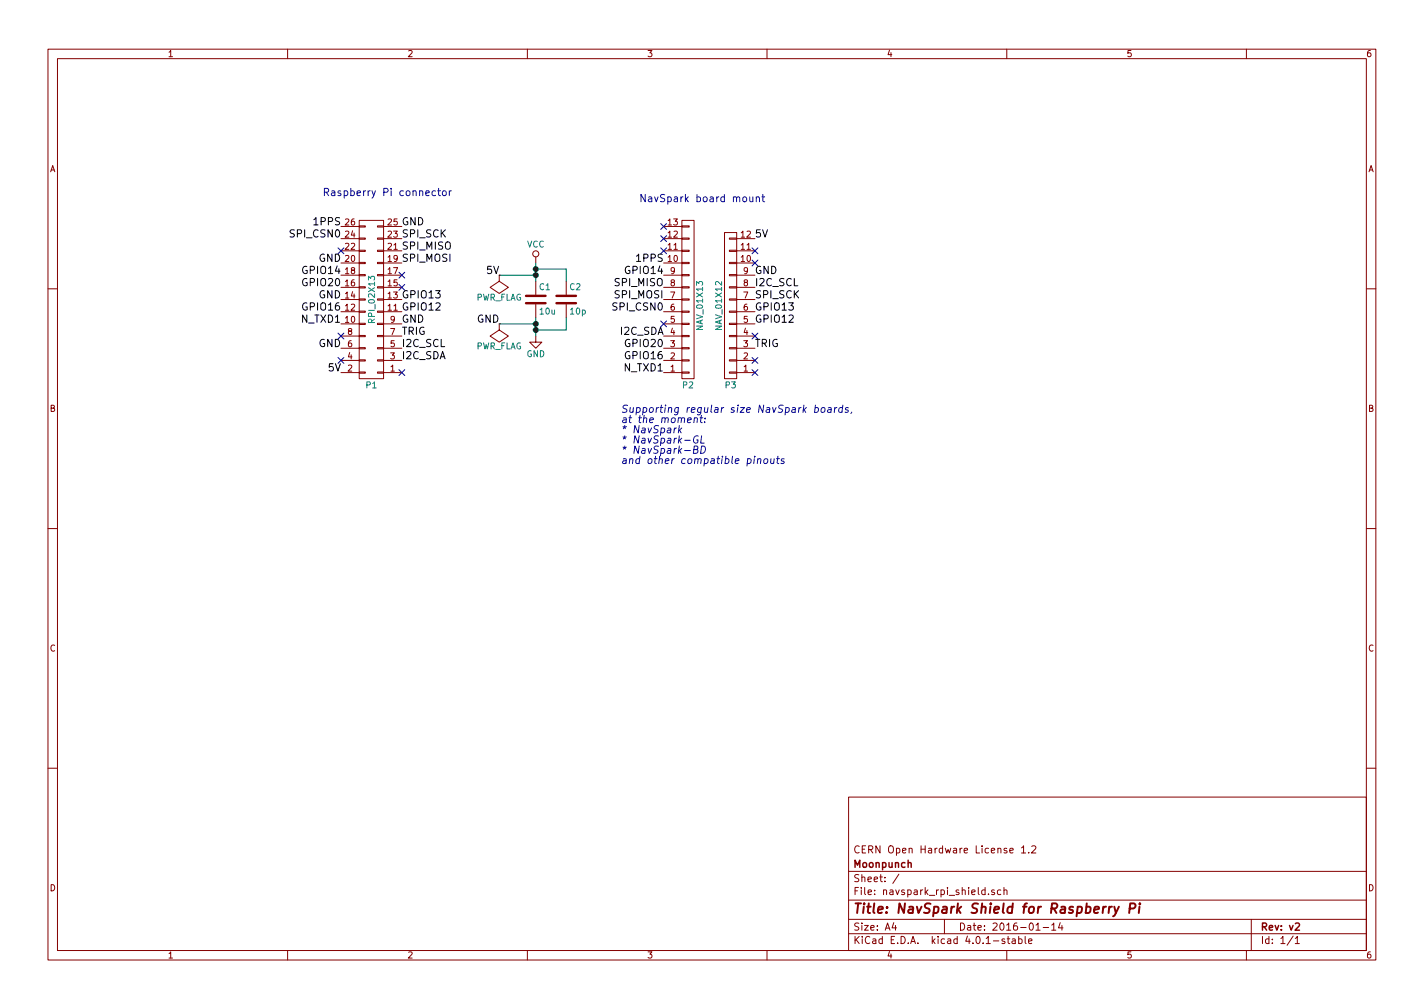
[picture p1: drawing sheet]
<svg xmlns="http://www.w3.org/2000/svg" width="297mm" height="210mm" viewBox="0 0 297 210" stroke-linecap="round" stroke-linejoin="round" font-family="sans-serif">
<g fill="none" stroke="#840000" stroke-width=".21">
<path d="M10 10.3h277v189.9h-277zM12 12.2h273v186.1h-273zM60 10.3v1.9M110 10.3v1.9M160 10.3v1.9M210 10.3v1.9M260 10.3v1.9M71.1 54.9h3.8M71.1 52.3h3.8M71.1 49.8h3.8M71.1 59.9h3.8M71.1 47.2h3.8"/>
<path d="M71.1 57.4h3.8M74.9 46h5.1v33h-5.1zM74.9 47.1h1.3v.3h-1.3zM74.9 49.7h1.3v.2h-1.3zM74.9 52.2h1.3v.2h-1.3zM74.9 54.7h1.3v.3h-1.3zM74.9 57.3h1.3v.2h-1.3zM74.9 59.8h1.3v.3h-1.3zM78.7 47.1h1.3v.3h-1.3zM78.7 49.7h1.3v.2h-1.3zM78.7 52.2h1.3v.2h-1.3zM78.7 54.7h1.3v.3h-1.3z"/>
<path d="M78.7 57.3h1.3v.2h-1.3zM78.7 59.8h1.3v.3h-1.3zM80 54.9h3.8M80 52.3h3.8M80 49.8h3.8M80 59.9h3.8M80 47.2h3.8M80 57.4h3.8M104.1 57.4v1.3l1.9 1.2-1.9 1.3-1.9-1.3 1.9-1.2M111.8 53.6v1.3M111.8 58.7v2.8M118.1 58.7v2.8"/>
<path d="M138.4 54.9h3.8M138.4 52.3h3.8M138.4 49.8h3.8M138.4 59.9h3.8M138.4 47.2h3.8M138.4 57.4h3.8M142.2 46h2.6v33h-2.6zM142.2 47.1h1.6v.3h-1.6zM142.2 49.7h1.6v.2h-1.6zM142.2 52.2h1.6v.2h-1.6zM142.2 54.7h1.6v.3h-1.6zM142.2 57.3h1.6v.2h-1.6z"/>
<path d="M142.2 59.8h1.6v.3h-1.6zM151.1 48.5h2.6v30.5h-2.6zM152.1 49.7h1.6v.2h-1.6zM152.1 52.2h1.6v.2h-1.6zM152.1 54.7h1.6v.3h-1.6zM152.1 57.3h1.6v.2h-1.6zM152.1 59.8h1.6v.3h-1.6zM153.7 54.9h3.8M153.7 52.3h3.8M153.7 49.8h3.8M153.7 59.9h3.8M153.7 57.4h3.8"/>
<path d="M10 60.2h2M71.1 77.7h3.8M71.1 75.2h3.8M71.1 72.6h3.8M71.1 70.1h3.8M71.1 67.6h3.8M71.1 65h3.8M71.1 62.5h3.8M74.9 62.4h1.3v.2h-1.3zM74.9 64.9h1.3v.2h-1.3zM74.9 67.4h1.3v.3h-1.3zM74.9 70h1.3v.2h-1.3z"/>
<path d="M74.9 72.5h1.3v.3h-1.3zM74.9 75.1h1.3v.2h-1.3zM74.9 77.6h1.3v.2h-1.3zM78.7 62.4h1.3v.2h-1.3zM78.7 64.9h1.3v.2h-1.3zM78.7 67.4h1.3v.3h-1.3zM78.7 70h1.3v.2h-1.3zM78.7 72.5h1.3v.3h-1.3zM78.7 75.1h1.3v.2h-1.3zM78.7 77.6h1.3v.2h-1.3zM80 77.7h3.8M80 75.2h3.8"/>
<path d="M80 72.6h3.8M80 70.1h3.8M80 67.6h3.8M80 65h3.8M80 62.5h3.8M104.1 67.6v1.2l1.9 1.3-1.9 1.3-1.9-1.3 1.9-1.3M111.8 70.1v1.3h1.2l-1.2 1.2-1.3-1.2h1.3M111.8 63.5v2.8M118.1 63.5v2.8M138.4 77.7h3.8M138.4 75.2h3.8M138.4 72.6h3.8"/>
<path d="M138.4 70.1h3.8M138.4 67.6h3.8M138.4 65h3.8M138.4 62.5h3.8M142.2 62.4h1.6v.2h-1.6zM142.2 64.9h1.6v.2h-1.6zM142.2 67.4h1.6v.3h-1.6zM142.2 70h1.6v.2h-1.6zM142.2 72.5h1.6v.3h-1.6zM142.2 75.1h1.6v.2h-1.6zM142.2 77.6h1.6v.2h-1.6zM152.1 62.4h1.6v.2h-1.6z"/>
<path d="M152.1 64.9h1.6v.2h-1.6zM152.1 67.4h1.6v.3h-1.6zM152.1 70h1.6v.2h-1.6zM152.1 72.5h1.6v.3h-1.6zM152.1 75.1h1.6v.2h-1.6zM152.1 77.6h1.6v.2h-1.6zM153.7 77.7h3.8M153.7 75.2h3.8M153.7 72.6h3.8M153.7 70.1h3.8M153.7 67.6h3.8M153.7 65h3.8"/>
<path d="M153.7 62.5h3.8M285 60.2h2M10 110.3h2M285 110.3h2M10 160.2h2M177 166.3h108v32h-108zM210.6 177.4l.8-.1-.1-.3-.4-.1-.3 .2 .1 .7h.6M213.1 176.9l.4-.5v1.5M213.1 177.9h.8M214.6 177.8v.1M215.2 176.6l.6-.2 .3 .5-1 1h1M285 160.2h2"/>
<path d="M60 198.3v1.9M110 198.3v1.9M160 198.3v1.9M177 194.8h108M177 191.8h108M177 187.8h108M177 181.8h108M186.4 192.5l-.3 1h.9M186.8 193v1M187.5 182.3l-1.3 2M197 191.8v3M206.2 186.5v.1"/>
<path d="M207.4 185.7l-.3-.1-.3 .2 .1 .2 .5 .2v.3h-.6M208.8 185.7l-.5-.1-.2 .3v.6l.2 .1 .5-.1M209.4 185.7l.2-.1 .4 .1 .1 .9M209.4 185.1v1.5M209.6 195.9l-.4-.1-.2 .2 .1 .3 .5 .1v.3h-.6M210 198.3v1.9M210.1 195.8h.5M210.3 195.3v1.3l.3 .2M211.2 195.9h.5l.1 .9M211.8 196.2l-.5 .1-.2 .2 .2 .3 .5-.1M212.5 195.9l.4-.1 .3 .3-.1 .6h-.6M212.5 195.3v1.5"/>
<path d="M213.8 195.3v1.3l.2 .2M214.6 196.3l.7-.1-.1-.3-.4-.1-.2 .2v.7h.6M216.1 194h.9M217.6 193.5h1.1M219.4 193l.4-.5v1.5M219.4 194h.8M221.2 192.5l-.4 1h.9M221.5 193v1M260 198.3v1.9M261 191.8v6.5M269.7 195.2l-1.2 2M270.2 195.8l.4-.5v1.5"/>
<path d="M270.2 196.8h.8"/>
<circle cx="111.8" cy="53" r=".63"/>
</g>
<path d="M270.2 192.7l.6-.2 .3 .5-1 1h1" fill="none" stroke="#840000" stroke-width=".3"/>
<path d="M231.4 189.1l-.2 1.3M232 189.1l-.4 .1-.3 .3M232.4 189.1l.4 1.3M233.4 189.1l-.9 1.8-.3 .2M235.6 189.5l1-.1a.56 .56 0 0 0 .1-.9l-.9-.1-.3 2M237.7 189.1l-.2 1.3M237.8 188.4l-.1 .2 .2-.1-.1-.1-.1 .2" fill="none" stroke="#840000" stroke-width=".41"/>
<path d="M109.7 63.2h4.1M109.7 61.7h4.1M116.1 63.2h4M116.1 61.7h4" fill="none" stroke="#840000" stroke-width=".51"/>
<g fill="none" stroke="#0000c2" stroke-width=".21">
<path d="M90.9 39.9l-.5-.1-.3 .3 .2 .6h.6M91.3 39.8h.6M91.5 39.3v1.3l.4 .2M92.4 39.9l.2-.1 .4 .1 .1 .6-.2 .2-.3 .1-.2-.1zM93.7 39.8v1M94.2 39.8l-.5 .3M156.4 41.1l.1 .9 .3 .1 .2-.2M157 41.1v1M157.8 41.2v-.1a.36 .36 0 0 1 .6 .2v.8M157.8 41.1v1M158.9 41.1h.6M159.1 40.6v1.3l.4 .2"/>
<path d="M141.7 88.8l-.2 1.5M141.7 89.7l.4 .6M142.2 89.3l-.6 .6M144.7 93.8l.7-.1 .2-.2-.1-.4-.7-.1-.2 1.6h.6l.4-.3-.1-.4-.3-.1M144.9 87.3l.2-.2 .3 .1v1M144.9 87.1l-.2 1.1M145.6 91a.78 .78 0 0 0-.9 .4 .78 .78 0 0 0 .4 1l.4-.1 .1-.5h-.3M146.3 86.6l-.2 1.4 .4 .2M146.4 90.9l-.2 1.5h.7M146.4 93a.77 .77 0 0 1 .8 .7 .77 .77 0 0 1-.7 .9h-.3zM147 88v.2M147.1 87.2v.2"/>
<path d="M158.1 95.8l.2-.1 .4 .1-.1 .9M158.1 95.7l-.1 1M159.5 95.8l.2-.1 .4 .1v.6l-.2 .2-.3 .1-.2-.2zM160.8 95.7l-.1 .8a.37 .37 0 0 0 .3 .2 .37 .37 0 0 0 .4-.2M161.5 95.7l-.1 1M162 95.7h.6M162.3 95.2l-.2 1.3 .4 .2M163.6 95.8a.39 .39 0 0 0-.6 .1v.2l.4 .1 .2 .2-.3 .3-.4-.1M170 85.1l.5-.1 .2 .3-.2 .6h-.6M170.1 84.5l-.2 1.5M171.4 85.2l.2-.2 .5 .2v.5l-.2 .2-.4 .1-.2-.1zM172.8 85.1h.6l-.1 .9"/>
<path d="M173.4 85.4l-.7 .1-.1 .3 .2 .2 .5-.1M174.1 85l-.1 1M174.6 85l-.5 .3M175.7 85.1h-.5l-.3 .6 .3 .3 .4-.1M175.8 84.5l-.2 1.5M177 85.1a.39 .39 0 0 0-.6 .1v.2l.4 .1 .2 .2-.3 .3-.4-.1M177.7 85.9l-.2 .4"/>
</g>
<g fill="none" stroke="#000084" stroke-width=".21">
<path d="M70.5 51.7l1.2 1.2M71.7 51.7l-1.2 1.2M83.2 56.8l1.2 1.2M83.2 59.3l1.2 1.2M84.4 56.8l-1.2 1.2M84.4 59.3l-1.2 1.2M137.8 46.6l1.2 1.2M137.8 49.2l1.2 1.2M137.8 51.7l1.2 1.2M139 46.6l-1.2 1.2M139 49.2l-1.2 1.2M139 51.7l-1.2 1.2"/>
<path d="M156.9 51.7l1.2 1.2M156.9 54.2l1.2 1.3M158.1 51.7l-1.2 1.2M158.1 54.2l-1.2 1.3M70.5 74.6l1.2 1.2M70.5 69.5l1.2 1.2M71.7 74.6l-1.2 1.2M71.7 69.5l-1.2 1.2M83.2 77.1l1.2 1.2M84.4 77.1l-1.2 1.2M137.8 66.9l1.2 1.3M139 66.9l-1.2 1.3"/>
<path d="M156.9 74.6l1.2 1.2M156.9 69.5l1.2 1.2M156.9 77.1l1.2 1.2M158.1 74.6l-1.2 1.2M158.1 69.5l-1.2 1.2M158.1 77.1l-1.2 1.2"/>
</g>
<path d="M104.1 57.4h7.7M111.8 54.9v3.8M111.8 56.1h6.3v2.6M104.1 67.6h7.7M111.8 66.3v3.8M118.1 66.3v2.5h-6.3" fill="none" stroke="#008400" stroke-width=".21"/>
<g fill="#008400" stroke="#008400" stroke-width=".25">
<circle cx="111.8" cy="57.4" r=".51"/>
<circle cx="111.8" cy="67.6" r=".51"/>
<circle cx="111.8" cy="56.1" r=".51"/>
<circle cx="111.8" cy="68.8" r=".51"/>
</g>
<text font-size="2.8" fill="#840000" x="178" y="190.5">Title: NavSpark Shield for Raspberry Pi</text>
<g font-size="2.1" fill="#0000c2">
<text x="67.3" y="40.9">Raspberry Pi connector</text>
<text x="133.3" y="42.2">NavSpark board mount</text>
<text x="129.5" y="86.1">Supporting regular size NavSpark boards,</text>
<text x="129.5" y="88.2">at the moment:</text>
<text x="129.5" y="90.4">* NavSpark</text>
<text x="129.5" y="92.5">* NavSpark-GL</text>
<text x="129.5" y="94.6">* NavSpark-BD</text>
<text x="129.5" y="96.8">and other compatible pinouts</text>
</g>
<g font-size="2.1">
<text x="65.7" y="47">1PPS</text>
<text x="83.8" y="47">GND</text>
<text x="60.9" y="49.5">SPI_CSN0</text>
<text x="83.8" y="52.1">SPI_MISO</text>
<text x="83.8" y="49.5">SPI_SCK</text>
<text x="157.5" y="49.5">5V</text>
<text x="63.4" y="59.7">GPIO20</text>
<text x="63.4" y="57.1">GPIO14</text>
<text x="66.4" y="54.6">GND</text>
<text x="83.8" y="54.6">SPI_MOSI</text>
<text x="128.4" y="59.7">SPI_MISO</text>
<text x="130.8" y="57.1">GPIO14</text>
<text x="133" y="54.6">1PPS</text>
<text x="157.5" y="57.1">GND</text>
<text x="157.5" y="59.7">I2C_SCL</text>
<text x="63.4" y="64.8">GPIO16</text>
<text x="66.4" y="62.2">GND</text>
<text x="83.8" y="64.8">GPIO12</text>
<text x="83.8" y="62.2">GPIO13</text>
<text x="128.2" y="64.8">SPI_CSN0</text>
<text x="128.4" y="62.2">SPI_MOSI</text>
<text x="157.5" y="62.2">SPI_SCK</text>
<text x="157.5" y="64.8">GPIO13</text>
<text x="63" y="67.3">N_TXD1</text>
<text x="83.8" y="67.3">GND</text>
<text x="83.8" y="69.8">TRIG</text>
<text x="129.5" y="69.8">I2C_SDA</text>
<text x="157.5" y="67.3">GPIO12</text>
<text x="66.4" y="72.4">GND</text>
<text x="68.5" y="77.5">5V</text>
<text x="83.8" y="74.9">I2C_SDA</text>
<text x="83.8" y="72.4">I2C_SCL</text>
<text x="130.3" y="77.5">N_TXD1</text>
<text x="130.8" y="74.9">GPIO16</text>
<text x="130.8" y="72.4">GPIO20</text>
<text x="157.5" y="72.4">TRIG</text>
</g>
<g font-size="2.1" fill="#840000">
<text x="101.5" y="57.1">5V</text>
<text x="99.4" y="67.3">GND</text>
<text x="178" y="178">CERN Open Hardware License 1.2</text>
<text x="178" y="184">Sheet: /</text>
<text x="178" y="181">Moonpunch</text>
<text x="178" y="186.7">File: navspark_rpi_shield.sch</text>
<text x="178" y="196.9">KiCad E.D.A. kicad 4.0.1-stable</text>
<text x="178" y="194.1">Size: A4</text>
<text x="200" y="194.1">Date: 2016-01-14</text>
<text x="263" y="194.1">Rev: v2</text>
<text x="263" y="196.9">Id: 1/1</text>
</g>
<g font-size="1.8" fill="#840000">
<text x="35" y="11.9">1</text>
<text x="85" y="11.9">2</text>
<text x="135" y="11.9">3</text>
<text x="185" y="11.9">4</text>
<text x="235" y="11.9">5</text>
<text x="285" y="11.9">6</text>
<text x="10.4" y="35.9">A</text>
<text x="285.4" y="35.9">A</text>
<text x="72.1" y="47">26</text>
<text x="80.9" y="47">25</text>
<text x="139.4" y="47">13</text>
<text x="72.1" y="52.1">22</text>
<text x="72.1" y="49.5">24</text>
<text x="80.9" y="52.1">21</text>
<text x="80.9" y="49.5">23</text>
<text x="139.4" y="52.1">11</text>
<text x="139.4" y="49.5">12</text>
<text x="154.6" y="52.1">11</text>
<text x="154.6" y="49.5">12</text>
<text x="72.1" y="54.6">20</text>
<text x="72.1" y="59.7">16</text>
<text x="72.1" y="57.1">18</text>
<text x="80.9" y="59.7">15</text>
<text x="80.9" y="57.1">17</text>
<text x="80.9" y="54.6">19</text>
<text x="139.4" y="54.6">10</text>
<text x="139.9" y="59.7">8</text>
<text x="139.9" y="57.1">9</text>
<text x="154.6" y="54.6">10</text>
<text x="155.1" y="59.7">8</text>
<text x="155.1" y="57.1">9</text>
<text x="72.1" y="64.8">12</text>
<text x="72.1" y="62.2">14</text>
<text x="80.9" y="64.8">11</text>
<text x="80.9" y="62.2">13</text>
<text x="139.9" y="64.8">6</text>
<text x="139.9" y="62.2">7</text>
<text x="155.1" y="64.8">6</text>
<text x="155.1" y="62.2">7</text>
<text x="72.1" y="67.3">10</text>
<text x="72.5" y="69.8">8</text>
<text x="81.4" y="69.8">7</text>
<text x="81.4" y="67.3">9</text>
<text x="139.9" y="69.8">4</text>
<text x="139.9" y="67.3">5</text>
<text x="155.1" y="69.8">4</text>
<text x="155.1" y="67.3">5</text>
<text x="72.5" y="77.5">2</text>
<text x="72.5" y="74.9">4</text>
<text x="72.5" y="72.4">6</text>
<text x="81.4" y="77.5">1</text>
<text x="81.4" y="74.9">3</text>
<text x="81.4" y="72.4">5</text>
<text x="139.9" y="77.5">1</text>
<text x="139.9" y="74.9">2</text>
<text x="139.9" y="72.4">3</text>
<text x="155.1" y="77.5">1</text>
<text x="155.1" y="74.9">2</text>
<text x="155.1" y="72.4">3</text>
<text x="10.4" y="85.9">B</text>
<text x="285.4" y="85.9">B</text>
<text x="10.4" y="135.9">C</text>
<text x="285.4" y="135.9">C</text>
<text x="10.4" y="185.9">D</text>
<text x="285.4" y="185.9">D</text>
<text x="35" y="199.9">1</text>
<text x="85" y="199.9">2</text>
<text x="135" y="199.9">3</text>
<text x="185" y="199.9">4</text>
<text x="235" y="199.9">5</text>
<text x="285" y="199.9">6</text>
</g>
<g font-size="1.8" fill="#008484">
<text x="109.9" y="51.6">VCC</text>
<text x="99.2" y="62.7">PWR_FLAG</text>
<text x="112.5" y="60.5">C1</text>
<text x="112.6" y="65.6">10u</text>
<text x="118.9" y="60.5">C2</text>
<text x="119" y="65.6">10p</text>
<text x="78.2" y="67" transform="rotate(-90 78.2 67)">RPI_02X13</text>
<text x="146.6" y="68.7" transform="rotate(-90 146.6 68.7)">NAV_01X13</text>
<text x="150.6" y="68.7" transform="rotate(-90 150.6 68.7)">NAV_01X12</text>
<text x="99.2" y="72.8">PWR_FLAG</text>
<text x="109.8" y="74.5">GND</text>
<text x="76.4" y="81">P1</text>
<text x="142.4" y="81">P2</text>
<text x="151.3" y="81">P3</text>
</g>
</svg>
